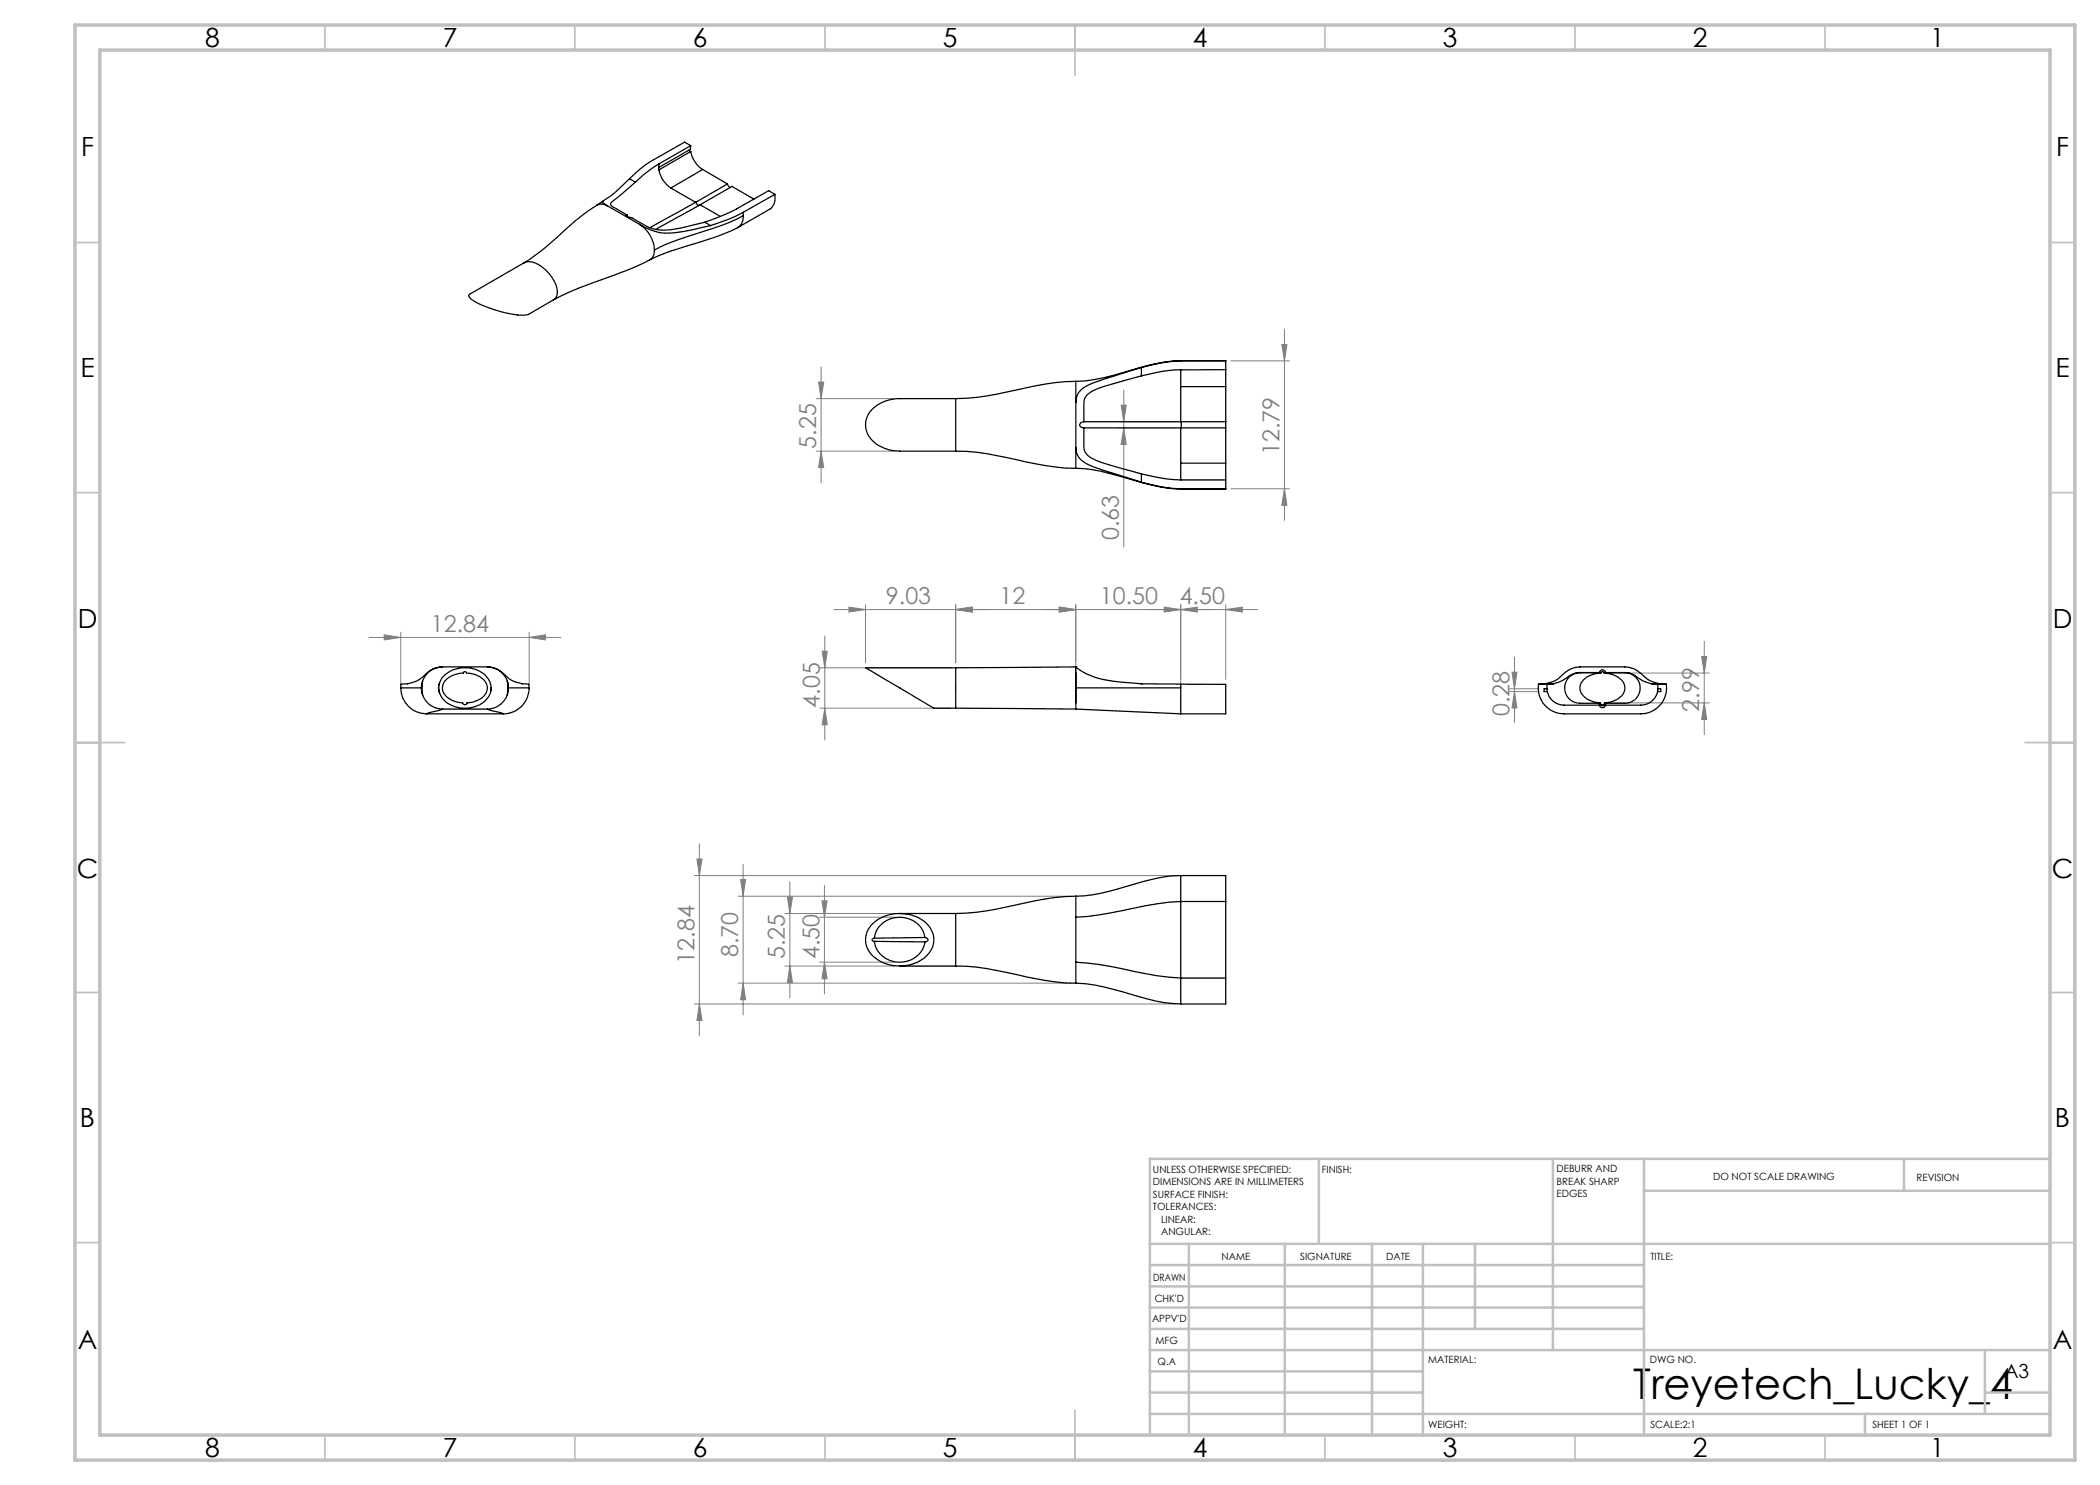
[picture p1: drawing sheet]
<svg xmlns="http://www.w3.org/2000/svg" width="420mm" height="297mm" viewBox="0 0 420 297" stroke-linecap="round" stroke-linejoin="round" font-family="sans-serif">
<g fill="none" stroke="#808080" stroke-width=".2">
<path d="M163.2 79.7h15.7M163.7 76.4h1l-.5 3.3zM164.2 73.4v23.2M224.8 78v31.4M246.2 72.2h11.7M256.4 68.9h1l-.5 3.3zM256.9 65.8v38.3M163.2 90.2h15.7M164.2 90.2l.5 3.3h-1zM223.7 84.3h11.6M223.7 85.6h11.6M224.2 81h1l-.4 3.3z"/>
<path d="M224.8 85.6l.4 3.3h-1zM246.2 97.8h11.7M256.9 97.8l.5 3.3h-1zM73.8 127.5h38.4M76.8 127l3.4 .5-3.4 .5zM80.2 126.5v10.1M105.8 127.5l3.3-.5v1zM105.8 126.5v10.1M164 133.6h26.1M164.4 130.2h1.1l-.5 3.4zM165 127.2v20.8M166.8 121.9h84.7"/>
<path d="M169.8 121.4l3.3 .5-3.3 .5zM173.1 120.9v11.6M191.1 121.9l3.4-.5v1zM191.1 120.9v11.6M211.8 121.4l3.4 .5-3.4 .5zM215.2 120.9v15.7M232.8 121.4l3.3 .5-3.3 .5zM236.1 121.9l3.4-.5v1zM236.1 120.9v15.7M245.1 121.9l3.4-.5v1zM245.1 120.9v15M301.9 137.8h5.9"/>
<path d="M301.9 138.3h5.9M302.4 134.4h1l-.5 3.4zM302.9 131.4v13.1M302.9 138.3l.5 3.3h-1zM321.2 134.6h20.6M340.3 131.3h1l-.4 3.3zM340.9 128.3v18.6M164 141.6h26.1M165 141.6l.5 3.4h-1.1zM321.1 140.6h20.7M340.9 140.6l.4 3.3h-1zM138.9 175.1h96.3"/>
<path d="M139.4 171.8h1l-.5 3.3zM139.9 168.8v38.3M147.6 179.2h66.5M148.1 175.9h1l-.5 3.3zM148.6 172.9v30.1M157.5 179.4h1l-.5 3.3zM158 176.4v23.2M164.9 177.1v21.7M147.6 196.6h66.5M148.6 196.6l.5 3.4h-1zM157 193.2h21.9M157 182.7h21.9"/>
<path d="M158 193.2l.5 3.3h-1zM163.9 183.4h15M163.9 192.4h15M164.4 180.2h1l-.5 3.2zM164.9 192.4l.5 3.4h-1zM138.9 200.8h96.3M139.9 200.8l.5 3.3h-1z"/>
</g>
<g fill="none" stroke="#c0c0c0" stroke-width=".35">
<path d="M65 5v5M115 5v5M165 5v5M215 5v10M265 5v5M315 5v5M365 5v5M15 48.5h5M410 48.5h5M15 98.5h5M410 98.5h5M15 148.5h10"/>
<path d="M405 148.5h10M15 198.5h5M410 198.5h5M15 248.5h5M410 248.5h5M65 287v5M115 287v5M165 287v5M215 282v10M265 287v5M315 287v5M365 287v5"/>
</g>
<g fill="none" stroke="#c0c0c0" stroke-width=".5">
<path d="M263.8 231.8v17M310.6 231.8v38.2M328.8 231.8v55.2M328.8 238.2h81.2M380.8 231.8v6.4M410 231.8h-180v55.2M230 248.8h180M230 257.3h98.8M230 253h98.8M237.8 248.8v38.2M257 248.8v38.2M274.4 248.8v38.2"/>
<path d="M284.6 248.8v38.2M295 248.8v17M230 265.8h98.8M230 261.5h98.8M230 278.5h54.6M230 274.3h54.6M230 270h180M397 278.5h13M397 270v12.8M230 282.8h180M373 282.8v4.2"/>
</g>
<path d="M15 5h400v287h-400zM20 10h390v277h-390z" fill="none" stroke="#c0c0c0" stroke-width=".7"/>
<g fill="#808080">
<path d="M76.8 127l3.4 .5-3.4 .5zM105.8 127.5l3.3-.5v1z"/>
<path d="M191.1 121.9l3.4-.5v1zM211.8 121.4l3.4 .5-3.4 .5z"/>
<path d="M232.8 121.4l3.3 .5-3.3 .5zM245.1 121.9l3.4-.5v1z"/>
<path d="M211.8 121.4l3.4 .5-3.4 .5zM236.1 121.9l3.4-.5v1z"/>
<path d="M191.1 121.9l3.4-.5v1zM169.8 121.4l3.3 .5-3.3 .5z"/>
<path d="M158 193.2l.5 3.3h-1zM157.5 179.4h1l-.5 3.3z"/>
<path d="M256.4 68.9h1l-.5 3.3zM256.9 97.8l.5 3.3h-1zM163.7 76.4h1l-.5 3.3zM164.2 90.2l.5 3.3h-1zM224.2 81h1l-.4 3.3zM224.8 85.6l.4 3.3h-1zM148.1 175.9h1l-.5 3.3zM148.6 196.6l.5 3.4h-1zM139.4 171.8h1l-.5 3.3zM139.9 200.8l.5 3.3h-1zM164.4 180.2h1l-.5 3.2zM164.9 192.4l.5 3.4h-1zM302.4 134.4h1l-.5 3.4zM302.9 138.3l.5 3.3h-1zM340.3 131.3h1l-.4 3.3zM340.9 140.6l.4 3.3h-1z"/>
<path d="M164.4 130.2h1.1l-.5 3.4zM165 141.6l.5 3.4h-1.1z"/>
</g>
<g fill="none" stroke="#000" stroke-width=".25">
<path d="M125.9 35.7a40.6 40.6 0 0 1-5.4 4.7l1 .8M125.9 35.7l1.2 .7M127.1 36.4l-4.8 4-.2 .4 .4 .5 2.9 1.7M131.7 33.5l.1 .5M131.8 32.8l-2.3 1.6-2.4 2M131.8 32.8l-.1 .7M131.8 34a5.4 5.4 0 0 0 2.4 3.6M134.2 37.6l4.9 2.9M137.7 30.1l.4 .2M138.1 29.1l-1.2-.7-7 4.1-1.9 1.3-2.1 1.9M138.1 30.3a5.4 5.4 0 0 0 2.4 3.6M138.1 29.1v.7l-6.4 3.7"/>
<path d="M138.1 29.1l-6.3 3.7M138.1 30.3l-6.3 3.7M140.5 33.9l-6.3 3.7M140.5 33.9l5 2.9M145.5 36.8l.6 .7M145.5 36.8l-6.3 3.6M150.8 39.8l-4.4-2.5-6.4 3.7M155 38.9l-1.3-.8-7.4 4.2-5.3 2.1M155 38.9a2.87 2.87 0 0 1-1 2.9l-6.4 3.7M155 38.9l-6.4 3.6M104.8 52.6a3.4 3.4 0 0 1 3.7 .8 7.4 7.4 0 0 1 3 5 1.61 1.61 0 0 1-.8 1.6M110.7 60h.1"/>
<path d="M119.4 41a57.3 57.3 0 0 0-9.1 7.4l-2 1.8-2.4 1.7-12.1 7a.89 .89 0 0 0 .8 1.2 23.2 23.2 0 0 0 10.2 2.9l.9-.1 5-2.9M119.4 41l1.1-.2 1 .4M120.7 40.1l-1.3 .9M121.5 41.2l6.4 3.7M125.4 43l-.2 .1 1.1 .4 2.9 1.7a7.7 7.7 0 0 0 5.1 .7l6.7-1.5M125.4 43l-.2 .2M127.9 44.9a6.5 6.5 0 0 1 3 5.1M127.9 44.9l.2 .1a11.1 11.1 0 0 0 8.7 1.3l5.3-1.2M130 52a121.2 121.2 0 0 1-12.5 4.9l-3.6 1.5-3.2 1.6M130.9 50l-.2 1.1-.3 .6-.4 .3M139.1 40.5l-9.1 5M139.2 40.4l.5 .7"/>
<path d="M139.2 40.4l-.1 .1M140 41l-8.8 4.9M140 41l4.1 2.3M141 44.4l1.1 .7M148.6 42.5l-3 1.4-3.5 1.2M148.6 42.5l.1 .6M148.7 43.1a2.49 2.49 0 0 1-1.2 2.4 95.4 95.4 0 0 1-13.1 4.6l-4.4 1.9M148.7 43.1a77.4 77.4 0 0 1-12.4 4.6 27.7 27.7 0 0 0-5.4 2.3M191.1 79.7h-11.1a7.3 7.3 0 0 0-6.4 3.3 4.6 4.6 0 0 0 2.3 6.2 8 8 0 0 0 4.1 1h11.1M191.1 79.7v10.5M215.2 76.3a60.9 60.9 0 0 0-13.9 2.1 48.1 48.1 0 0 1-10.2 1.3M215.2 76.3v4.2"/>
<path d="M228.3 73.5a78.9 78.9 0 0 0-11.1 3.8 3.4 3.4 0 0 0-2 3.2M228.3 75.2l-6.5 1.8a8 8 0 0 0-4.6 2.2l-.4 1v4.1M228.3 73.5v1.7M236.1 72.1a40.5 40.5 0 0 0-11.7 2.5 35.2 35.2 0 0 1-9.2 1.7M236.1 72.1v.1M236.1 72.2a30.3 30.3 0 0 0-7.8 1.3M236.1 74h-1a34.6 34.6 0 0 0-6.8 1.2M236.1 74v3.3M236.1 77.3v7M236.1 72.1h9M236.1 77.3h9M245.1 72.1v.1"/>
<path d="M245.1 73.9v3.4M245.1 72.2v1.7M245.1 77.3v7M245.1 73.9l-9 .1M191.1 90.2a56.2 56.2 0 0 1 14.1 2.2l2 .4a41 41 0 0 0 8 .9M215.2 93.7a35.9 35.9 0 0 1 10 1.9l1.7 .5a36.9 36.9 0 0 0 9.2 1.7M215.2 89.5v4.2M215.2 89.5a3.8 3.8 0 0 0 2.8 3.6l10.3 3.3M215.2 80.5v9M216.7 85.6h19.4M216.8 84.3a.62 .62 0 0 0-.8 .4 .62 .62 0 0 0 .3 .8l.5 .1v4a3.1 3.1 0 0 0 2.4 2.5l2.3 .8 6.8 1.9M216.8 84.3h19.3"/>
<path d="M228.3 96.4a30.9 30.9 0 0 0 7.8 1.4M228.3 94.8l2.1 .4a27.1 27.1 0 0 0 5.7 .8M228.3 94.8v1.6M236.1 92.6v3.4M236.1 85.6v7M236.1 97.8h.1M236.1 96h9M236.1 97.8h9M236.1 92.6h9M236.1 84.3h9M236.1 85.6h9M236.3 84.3v1.3"/>
<path d="M245.1 92.6v3.4M245.1 84.3v1.3M245.1 96v1.8h-9M245.1 85.6v7M80.2 137.6h4.1M80.2 137.6a5.2 5.2 0 0 0 5.1 5.2M84.3 137.6a4.3 4.3 0 0 0 4.2 4.2M84.5 136.2l-.1 1.7 .1 1.1M87.9 136.6l-.2 .8 .2 1.2M88.5 133.4a4.2 4.2 0 0 0-4.2 4.2M88.5 133.4a5 5 0 0 0-3.9 1.9 7 7 0 0 1-4.4 1.5v.8M88.5 133.4h9"/>
<path d="M88.8 135.2a6.1 6.1 0 0 1 8.9 .6 3.7 3.7 0 0 1-2.4 5.4 6.2 6.2 0 0 1-6.8-1.4 3.3 3.3 0 0 1 .3-4.6zM89.3 135.9a5.8 5.8 0 0 1 3.4-1.4l.2-.2h.2l.2 .2a5.2 5.2 0 0 1 3.9 2.1 2.41 2.41 0 0 1-1.4 3.3l-1.2 .5-1.1 .2a.47 .47 0 0 1-.5 .3 .47 .47 0 0 1-.5-.3 4.1 4.1 0 0 1-4-2.8 2.29 2.29 0 0 1 .8-1.9zM97.5 133.4a4.2 4.2 0 0 1 4.2 4.2M97.5 133.4a5.9 5.9 0 0 1 4.3 2.3 6.5 6.5 0 0 0 4 1.1v.8M98.2 137.6l-.1 .7M101.4 136.2l.2 .6-.2 2.2M101.7 137.6a4.3 4.3 0 0 1-4.2 4.2M101.7 137.6h4.1M105.8 137.6a5.2 5.2 0 0 1-5.2 5.2M191.1 133.6h-18l13.7 8h4.3M191.1 133.6v8M215.2 133.4h.1"/>
<path d="M215.2 133.4l-24.1 .2M215.2 137.6h20.9M215.2 133.4v4.2M215.2 133.4v.1a12.3 12.3 0 0 0 5.5 2.4l1.9 .3 5.7 .6M215.2 137.6v4.2M215.2 134.5v6.1M228.3 136.8h.1M228.3 136.8h7.8M236.1 137.6v5.2M236.1 136.8l9 .1v5.9h-9M236.1 136.8v.8M307.7 136.9a5.2 5.2 0 0 0 5.1 5.9h15.4a5.2 5.2 0 0 0 5.1-5.9"/>
<path d="M307.7 136.9h1.8M307.7 136.8v.1M309 136.8h-1.3M309 136.8a5.8 5.8 0 0 0 3.8-2.1 4.9 4.9 0 0 1 3.2-1.3h9a5.1 5.1 0 0 1 3.9 1.9l1.2 .9 1.9 .6M309 136.8h1.7M309.4 137.8h-.6v.5h.7M309.4 137.8l.1 .5M309.5 136.9l-.1 .9M309.5 138.3a3.5 3.5 0 0 0 3.3 2.7h7.1M309.5 136.8v.1M310.7 136.8h-1.2M319.9 134.5h-3.9a3.1 3.1 0 0 0-3.1 3.1 3.1 3.1 0 0 0 3.1 3h3.9"/>
<path d="M319.9 134.5h-4a6.1 6.1 0 0 0-3.3 1.6l-1.9 .7M319.9 134.5a.62 .62 0 0 1 .6-.5 .62 .62 0 0 1 .6 .5M319.9 134.5l.1 .1M319.9 134.5h.1M320 134.6a3.9 3.9 0 0 0-4 2.7 2.98 2.98 0 0 0 2.5 3l1.5 .3M320 134.6h.2a.34 .34 0 0 1 .3-.3 .34 .34 0 0 1 .4 .3h.1M321 134.6a3.9 3.9 0 0 1 3.9 2.7 2.89 2.89 0 0 1-2.5 3l-1.4 .3M321.1 134.5h3.1a4.7 4.7 0 0 1 3.9 1.4l.7 .4 1.5 .5M321.1 134.5h.1M321.1 134.5h3.9a3.1 3.1 0 0 1 3 3.1 3.1 3.1 0 0 1-3 3h-3.9M321.1 134.5l-.1 .1M330.3 136.8h1.2"/>
<path d="M330.3 136.8h1.7M331.5 136.9l.1 .9M331.5 138.3a3.5 3.5 0 0 1-3.3 2.7h-7.1M331.5 136.9h1.8M331.5 136.8v.1M331.6 137.8h.5v.5h-.6M331.6 137.8l-.1 .5M332 136.8h1.3M333.3 136.8v.1M85.3 142.8h15.3M88.5 141.8l-3.2 1M88.5 141.8h9"/>
<path d="M97.5 141.8l3.1 1M191.1 141.6l24.1 .2M215.2 141.8h.1M215.2 141.8l20.9 1M319.9 141a.63 .63 0 0 0 .6 .5 .63 .63 0 0 0 .6-.5M319.9 140.6h.1M319.9 140.6a.63 .63 0 0 0 .6 .5 .63 .63 0 0 0 .6-.5M319.9 140.6v.4M320 140.6h-.1M320 140.6a.53 .53 0 0 0 .5 .4 .53 .53 0 0 0 .5-.4M321 140.6h.1M321.1 140.6h.1"/>
<path d="M321.1 140.6v.4M215.2 179.2a60.9 60.9 0 0 0-13.9 2.2 48.1 48.1 0 0 1-10.2 1.3M215.2 179.2v4.2M236.1 175.1v5.2M236.1 175.1h9v5.2M236.1 175.1a39.6 39.6 0 0 0-10.9 2.2l-1.6 .5a33.1 33.1 0 0 1-8.4 1.4M174.2 185a8 8 0 0 1 11.9 .6 4.4 4.4 0 0 1-1.6 6.2 8 8 0 0 1-10.5-1.3 4.3 4.3 0 0 1 .2-5.5zM174.9 187.6a5.2 5.2 0 0 1 8.3-3.1 4.2 4.2 0 0 1 1.8 3 .47 .47 0 0 1 .6 .4 .47 .47 0 0 1-.6 .5 5.1 5.1 0 0 1-8.6 2.8 4.1 4.1 0 0 1-1.5-2.9M174.9 187.6a.34 .34 0 0 0-.5 .4 .34 .34 0 0 0 .5 .3M174.9 188.3l10.1 .1M180 182.7h11.1M180 193.2h11.1"/>
<path d="M185 187.5l-10.1 .1M191.1 193.2a56.2 56.2 0 0 1 14.1 2.2l2 .4a41 41 0 0 0 8 .8M191.1 182.7v10.5M215.2 196.6a47.7 47.7 0 0 1 12.6 2.7 30.8 30.8 0 0 0 8.3 1.5M215.2 192.4v4.2M215.2 192.4a86.9 86.9 0 0 1 13.9 2.3l2.3 .5 4.7 .4M215.2 183.4v9M236.1 195.6v5.2M236.1 180.3a85.2 85.2 0 0 0-14 2.3l-4.6 .7-2.3 .1M236.1 180.3v15.3M236.1 195.6h9M236.1 180.3h9"/>
<path d="M245.1 195.6v5.2h-9M245.1 180.3v15.3"/>
</g>
<text font-size="8.5" x="326.7" y="279.7">Treyetech_Lucky_4</text>
<g font-size="5.3">
<text x="41" y="9.5">8</text>
<text x="88.5" y="9.5">7</text>
<text x="138.5" y="9.5">6</text>
<text x="188.5" y="9.5">5</text>
<text x="238.5" y="9.5">4</text>
<text x="288.5" y="9.5">3</text>
<text x="338.5" y="9.5">2</text>
<text x="386" y="9.5">1</text>
<text x="16.2" y="31.3">F</text>
<text x="411.2" y="31.3">F</text>
<text x="16.1" y="75.5">E</text>
<text x="411.1" y="75.5">E</text>
<text x="15.5" y="125.5">D</text>
<text x="410.5" y="125.5">D</text>
<text x="15.4" y="175.5">C</text>
<text x="410.4" y="175.5">C</text>
<text x="16" y="225.5">B</text>
<text x="411" y="225.5">B</text>
<text x="15.5" y="269.8">A</text>
<text x="410.5" y="269.8">A</text>
<text x="41" y="291.5">8</text>
<text x="88.5" y="291.5">7</text>
<text x="138.5" y="291.5">6</text>
<text x="188.5" y="291.5">5</text>
<text x="238.5" y="291.5">4</text>
<text x="288.5" y="291.5">3</text>
<text x="338.5" y="291.5">2</text>
<text x="386" y="291.5">1</text>
</g>
<g font-size="4.7" fill="#808080">
<text x="163.2" y="89.7" transform="rotate(-90 163.2 89.7)">5.25</text>
<text x="255.9" y="91" transform="rotate(-90 255.9 91)">12.79</text>
<text x="223.7" y="108.1" transform="rotate(-90 223.7 108.1)">0.63</text>
<text x="177.2" y="120.9">9.03</text>
<text x="199.9" y="120.9">12</text>
<text x="220" y="120.9">10.50</text>
<text x="235.9" y="120.9">4.50</text>
<text x="86.2" y="126.5">12.84</text>
<text x="164" y="141.5" transform="rotate(-90 164 141.5)">4.05</text>
<text x="301.9" y="143.2" transform="rotate(-90 301.9 143.2)">0.28</text>
<text x="339.8" y="142.4" transform="rotate(-90 339.8 142.4)">2.99</text>
<text x="147.6" y="191.4" transform="rotate(-90 147.6 191.4)">8.70</text>
<text x="157" y="191.8" transform="rotate(-90 157 191.8)">5.25</text>
<text x="163.9" y="191.8" transform="rotate(-90 163.9 191.8)">4.50</text>
<text x="138.9" y="192.7" transform="rotate(-90 138.9 192.7)">12.84</text>
</g>
<text font-size="3.9" x="400.9" y="275.5">A3</text>
<g font-size="2">
<text x="230.6" y="234.6">UNLESS OTHERWISE SPECIFIED:</text>
<text x="230.6" y="237.1">DIMENSIONS ARE IN MILLIMETERS</text>
<text x="230.6" y="239.6">SURFACE FINISH:</text>
<text x="264.4" y="234.6">FINISH:</text>
<text x="311.3" y="234.5">DEBURR AND</text>
<text x="311.3" y="237">BREAK SHARP</text>
<text x="311.3" y="239.5">EDGES</text>
<text x="342.6" y="236">DO NOT SCALE DRAWING</text>
<text x="383.3" y="236.2">REVISION</text>
<text x="230.6" y="242.1">TOLERANCES:</text>
<text x="232.2" y="244.6">LINEAR:</text>
<text x="232.2" y="247.1">ANGULAR:</text>
<text x="244.3" y="252">NAME</text>
<text x="260" y="251.9">SIGNATURE</text>
<text x="277.2" y="251.9">DATE</text>
<text x="330.1" y="251.9">TITLE:</text>
<text x="230.6" y="256.1">DRAWN</text>
<text x="230.9" y="260.3">CHK'D</text>
<text x="230.4" y="264.4">APPV'D</text>
<text x="231.1" y="268.8">MFG</text>
<text x="231.5" y="273">Q.A</text>
<text x="285.6" y="272.5">MATERIAL:</text>
<text x="330" y="272.5">DWG NO.</text>
<text x="285.6" y="285.5">WEIGHT:</text>
<text x="330.1" y="285.6">SCALE:2:1</text>
<text x="374.5" y="285.6">SHEET 1 OF 1</text>
</g>
</svg>
